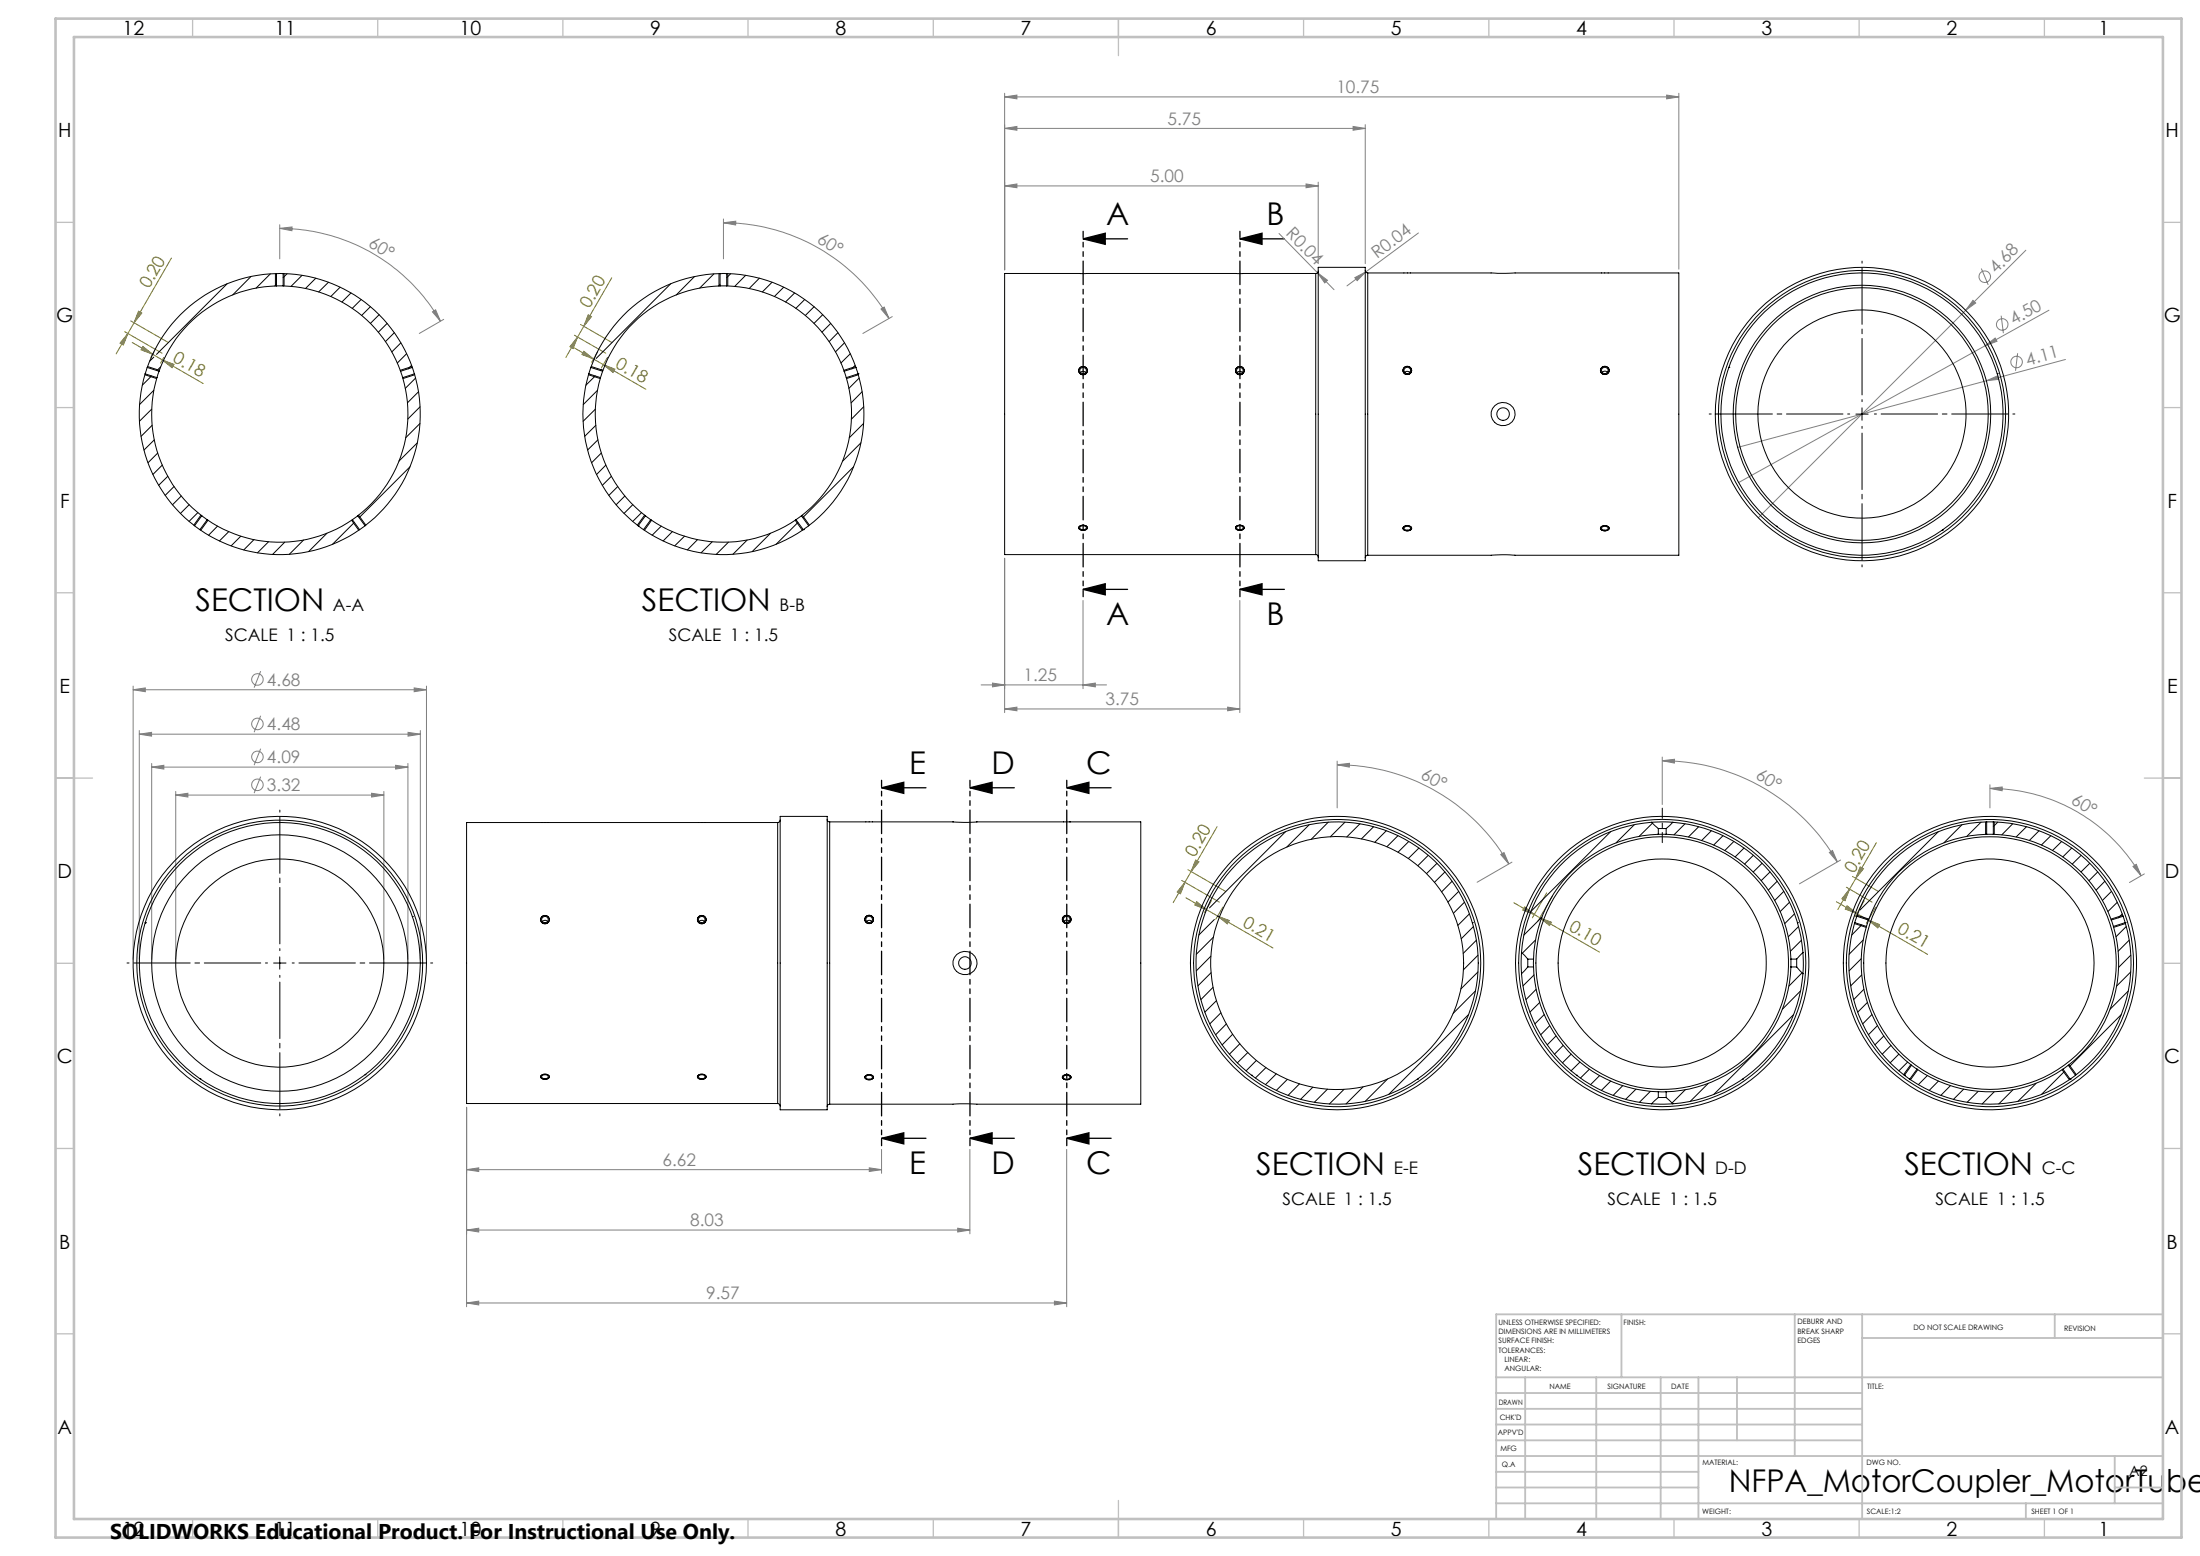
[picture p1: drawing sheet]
<svg xmlns="http://www.w3.org/2000/svg" width="594mm" height="420mm" viewBox="0 0 594 420" stroke-linecap="round" stroke-linejoin="round" font-family="sans-serif">
<g fill="none" stroke="#808080" stroke-width=".27">
<path d="M271.3 34.7l3.3-.6v1.1zM271.3 26.2l3.3-.5v1zM271.3 25.2v47.6M271.3 34.7h97.3M271.3 26.2h182M365.3 34.1l3.3 .6-3.3 .5zM368.6 33.6v37.6M450 25.7l3.3 .5-3.3 .5zM453.3 25.2v47.5M195.3 59.1v10.8M271.3 50.2l3.3-.5v1zM271.3 50.2h84.6"/>
<path d="M352.6 49.7l3.3 .5-3.3 .5zM355.9 49.2v22M75.5 60.7v9.2M75.5 61.6l3.3-.3v1zM75.5 61.6a50.2 50.2 0 0 1 43.4 25.1M195.3 60.1l3.3-.4v1zM195.3 60.1a51.6 51.6 0 0 1 44.7 25.9M345.3 63l14.9 15.2M355.7 73.6l2.7 2.1-.7 .7zM365.8 74.9l3-1.5-2.4 2.4zM383 62.9l-19.3 14.3M535 72.5l1.8 4.4"/>
<path d="M547 67.5l-72.3 72.3M116.8 84.2l.8-.6 1.3 3.1zM119.8 86.2l-6.6 3.8M237.9 83.4l.8-.5 1.3 3.1zM240.9 85.5l-7.9 4.5M532.7 81.1l.7 .7-2.7 2zM536 93.3l2.7-2.1 .5 .9zM536 93.3l-66.6 37M540.3 85.2l.6 4.7M544.8 95.3l-.6 4.8M553.2 83.7l-17.2 9.6M557.7 97l-88.5 23.8"/>
<path d="M536.3 102.8l3.1-1.4 .2 1zM271.3 150.7v41.7M292.4 162.1v23.8M334.8 162.1v30.3M35.9 186.2l3.3-.5v1zM35.9 185.2v73.8M35.9 186.2h79.2M37.6 198.2l3.3-.5v1zM37.6 197.2v61.8M37.6 198.2h75.9M70.4 181.2l-1.8 4.4M70.4 193.2l-1.8 4.4"/>
<path d="M110.2 197.7l3.3 .5-3.3 .5zM111.8 185.7l3.3 .5-3.3 .5zM113.5 197.2v61.8M115.1 185.2v73.8M264.9 184.9h33.9M268 184.4l3.3 .5-3.3 .5zM271.3 191.4l3.3-.5v1zM271.3 191.4h63.5M292.4 184.9l3.3-.5v1zM331.5 190.9l3.3 .5-3.3 .5zM41 207.1l3.2-.5v1zM41 206.1v52.9"/>
<path d="M41 207.1h69.1M47.4 214.6l3.3-.5v1zM47.4 213.6v45.4M47.4 214.6h56.2M70.4 202.1l-1.8 4.4M70.4 209.6l-1.8 4.5M100.3 214.1l3.3 .5-3.3 .5zM103.6 213.6v45.4M106.8 206.6l3.3 .5-3.3 .5zM110.1 206.1v52.9M361 205.4v12.7M361 206.4l3.3-.4v1.1z"/>
<path d="M361 206.4a53.7 53.7 0 0 1 46.4 26.8M448.8 205.3l3.3-.4v1.1zM448.8 205.3a54.7 54.7 0 0 1 47.3 27.3M448.8 204.3v12.9M537.3 212.8l3.3-.4v1zM537.3 212.8a47.1 47.1 0 0 1 40.8 23.6M537.3 211.8v6.3M405.2 230.7l.9-.6 1.3 3.1zM408.2 232.7l-9.4 5.4M493.9 230.1l.9-.5 1.3 3zM497 232.1l-11.2 6.5M575.9 233.9l.9-.6 1.3 3.1z"/>
<path d="M579 235.9l-4 2.3M126 298.9v53.8M126 315.7l3.3-.5v1zM126 315.7h112M234.7 315.2l3.3 .5-3.3 .5zM238 310.3v6.4M261.9 310.3v22.7M288 310.3v42.4M126 332l3.3-.5v1zM126 332h135.9M258.6 331.5l3.3 .5-3.3 .5zM126 351.7l3.3-.5v1z"/>
<path d="M126 351.7h162M284.7 351.2l3.3 .5-3.3 .5z"/>
<circle cx="535.9" cy="74.7" r="1.56"/>
<circle cx="540.6" cy="87.6" r="1.56"/>
<circle cx="544.5" cy="97.7" r="1.56"/>
<circle cx="69.5" cy="183.4" r="1.56"/>
<circle cx="69.5" cy="195.4" r="1.55"/>
<circle cx="69.5" cy="211.9" r="1.55"/>
<circle cx="69.5" cy="204.3" r="1.55"/>
</g>
<g fill="none" stroke="#000" stroke-width=".35">
<path d="M292.4 64.5h12M292.4 64.5l6-1.5v3zM334.8 64.5h12M334.8 64.5l5.9-1.5v3zM292.4 159.1h12M292.4 159.1l6-1.5v3zM334.8 159.1h12M334.8 159.1l5.9-1.5v3zM238 212.6l6-1.4v3zM238 212.6h12M261.9 212.6h12M261.9 212.6l6-1.4v3z"/>
<path d="M288 212.6l6-1.4v3zM288 212.6h12M238 307.3l6-1.5v3zM238 307.3h12M261.9 307.3h12M261.9 307.3l6-1.5v3zM288 307.3l6-1.5v3zM288 307.3h12"/>
</g>
<g fill="none" stroke="#808000" stroke-width=".27">
<path d="M46.3 69.7l-10.1 17.4M165.2 75l-9.2 16M33.7 89.5l10 5.8M34.5 90l-3.1 5.5M34.5 90l-1.2 3.1-.9-.5zM35.3 86.6l10.1 5.8M35.7 92.4l5.5 3.2M36.2 87.1l-1.7 2.9M37.4 84l.9 .5-2.1 2.6zM38.6 93.5l2.6 2.1-3.1-1.2zM41.2 95.6l2.7 1.6M41.6 95l-.9 1.5"/>
<path d="M43.9 97.2l11 6.3M43.9 97.2l3.1 1.2-.5 .9zM44.2 96.5l-.8 1.5M154.7 93.7l19.7 11.4M155.1 90.5l8.4 4.8M156 91l-3.2 5.5M156 91l-1.3 3.1-.8-.5zM156.7 87.6l8.5 4.8M157.6 94.8l2.6 2.1-3.1-1.2zM158.8 85l.9 .5-2.1 2.6zM161.4 95l-1.7 2.8M162.9 98.4l3.1 1.2-.5 .9z"/>
<path d="M164 96.5l-1.6 2.8M319.1 237.6l10.1 5.9M319.9 238.1l-1.2 3.1-.8-.4zM319.9 238.1l-3.1 5.5M320.7 234.8l10.2 5.8M321.6 235.2l-1.7 2.9M322.8 232.1l.9 .5-2.1 2.6zM328.6 223.1l-7 12.1M498.5 239.5l7 4M499.4 240l-1.2 3.1-.9-.5zM500.2 236.6l7 4M501.1 237.1l-4.9 8.4"/>
<path d="M502.2 234l.9 .5-2 2.6zM506.6 227.5l-5.5 9.6M320.2 242.3l5.5 3.2M323.1 243.4l2.6 2.1-3.1-1.2zM325.7 245.5l3.1 1.8M327.1 243.1l-1.9 3.3M328.8 247.3l3.1 1.2-.5 .9zM328.8 247.3l14.9 8.6M330.2 244.9l-1.9 3.2M408.8 243.7l5.5 3.2M411.7 244.8l2.6 2.1-3.2-1.2zM414.3 246.9l1.4 .8"/>
<path d="M415.7 247.7l3.2 1.2-.5 .9zM415.7 247.7l16.1 9.3M417.6 241l-3.9 6.7M419.1 241.9l-3.8 6.7M495.8 243.4l5.5 3.2M498.7 244.5l2.6 2.1-3.1-1.2zM501.3 246.6l3.1 1.7M503.3 243.1l-2.5 4.4M504.4 248.3l16.1 9.3M504.4 248.3l3.1 1.3-.5 .9zM506.4 244.9l-2.5 4.3"/>
</g>
<g fill="none" stroke="#000" stroke-width=".27">
<path d="M74.4 73.9v3.3M76.7 73.9v3.3M194.1 73.9v3.3M196.5 73.9v3.3M39.8 98.9l3.2 1.1M111.2 98.9l-3.1 1.1M159.6 98.9l3.2 1.1M231 98.9l-3.1 1.1M39.1 101.2l3.2 1M112 101.2l-3.2 1M158.9 101.2l3.2 1M231.7 101.2l-3.1 1"/>
<path d="M501.1 111.8h3.3M502.7 110.1v3.3M54.3 139l-2 2.8M96.8 139l2 2.8M174.1 139l-2 2.8M216.6 139l1.9 2.8M56.2 140.4l-2 2.7M94.9 140.4l2 2.7M175.9 140.4l-1.9 2.7M214.7 140.4l1.9 2.7M291.4 142.2a1.31 1.31 0 0 1 2.2 .4 1.4 1.4 0 0 1-2.3-.2zM291.4 142.1a1.35 1.35 0 0 1 2.2 .5 1.37 1.37 0 0 1-2.3-.2z"/>
<path d="M333.7 142.2a1.31 1.31 0 0 1 2.2 .4 1.4 1.4 0 0 1-2.3-.2zM333.7 142.1a1.35 1.35 0 0 1 2.2 .5 1.37 1.37 0 0 1-2.3-.2zM378.9 142.3a1.41 1.41 0 0 1 2.2 .3 1.27 1.27 0 0 1-1.2 .7 1.27 1.27 0 0 1-1.1-.9zM378.9 142.3a1.38 1.38 0 0 1 2.2 .3 1.29 1.29 0 0 1-1.2 .7 1.29 1.29 0 0 1-1.1-.8zM432.2 142.3a1.37 1.37 0 0 1 2.2 .3 1.35 1.35 0 0 1-2.3 0zM432.3 142.3a1.46 1.46 0 0 1 2.2 .3 1.37 1.37 0 0 1-2.4 0zM536.1 221.9v3.3M538.4 221.9v3.3M73.9 259.9h3.3M75.5 258.3v3.3M500.7 249.3l3.2 1M501.4 247.1l3.2 1"/>
<path d="M573.2 247.1l-3.2 1M573.9 249.3l-3.2 1M146 290.4a1.38 1.38 0 0 1 2.3 .3 1.32 1.32 0 0 1-2.3-.2zM146 290.4a1.33 1.33 0 0 1 2.3 .3 1.33 1.33 0 0 1-2.3-.1zM188.5 290.3a1.32 1.32 0 0 1 2.1 .4 1.33 1.33 0 0 1-2.3-.1zM188.5 290.3a1.36 1.36 0 0 1 2.1 .4 1.32 1.32 0 0 1-2.3-.2zM233.7 290.4a1.39 1.39 0 0 1 2.1 .4 1.32 1.32 0 0 1-2.3-.1zM233.7 290.4a1.33 1.33 0 0 1 2.1 .5 1.37 1.37 0 0 1-2.3-.2zM287 290.4a1.39 1.39 0 0 1 2.2 .4 1.32 1.32 0 0 1-2.4-.1zM287.1 290.4a1.33 1.33 0 0 1 2.1 .5 1.37 1.37 0 0 1-2.4-.2zM515.9 287.4l-1.9 2.7M517.8 288.7l-2 2.7"/>
<path d="M556.8 288.7l1.9 2.7M558.7 287.4l1.9 2.7"/>
<circle cx="380" cy="100" r="1.14"/>
<circle cx="433.3" cy="100" r="1.14"/>
<circle cx="292.4" cy="100.1" r="1.14"/>
<circle cx="292.4" cy="100" r="1.15"/>
<circle cx="334.7" cy="100.1" r="1.14"/>
<circle cx="334.8" cy="100" r="1.15"/>
<circle cx="380" cy="100" r="1.15"/>
<circle cx="433.3" cy="100" r="1.15"/>
<circle cx="147.1" cy="248.2" r="1.14"/>
<circle cx="147.1" cy="248.2" r="1.15"/>
<circle cx="189.5" cy="248.2" r="1.14"/>
<circle cx="189.5" cy="248.2" r="1.15"/>
<circle cx="234.7" cy="248.2" r="1.14"/>
<circle cx="234.7" cy="248.1" r="1.15"/>
<circle cx="288" cy="248.2" r="1.14"/>
<circle cx="288" cy="248.1" r="1.15"/>
</g>
<path d="M448.8 218.1v9.3" fill="none" stroke="#000" stroke-width=".27" stroke-dasharray="15.2 1.3 1.3 1.3" stroke-dashoffset="12.5"/>
<path d="M292.4 62.4v98.7M334.8 62.4v98.7M238 210.6v98.6M261.9 210.6v98.6M288 210.6v98.6" fill="none" stroke="#000" stroke-width=".35" stroke-dasharray="6.3 1.3 1.3 1.3 1.3 1.3" stroke-dashoffset="4.7"/>
<g fill="none" stroke="#c0c0c0" stroke-width=".35">
<path d="M52 5v5M102 5v5M152 5v5M202 5v5M252 5v5M302 5v10M352 5v5M402 5v5M452 5v5M502 5v5M552 5v5M15 60h5"/>
<path d="M584 60h5M15 110h5M584 110h5M15 160h5M584 160h5M15 210h10M579 210h10M15 260h5M584 260h5M15 310h5M584 310h5M15 360h5"/>
<path d="M584 360h5M52 410v5M102 410v5M152 410v5M202 410v5M252 410v5M302 405v10M352 410v5M402 410v5M452 410v5M502 410v5M552 410v5"/>
</g>
<g fill="none" stroke="#c0c0c0" stroke-width=".5">
<path d="M437.8 354.8v17M484.6 354.8v38.2M502.8 354.8v55.2M554.8 354.8v6.4M584 354.8h-180v55.2M404 371.8h180M404 376h98.8M411.8 371.8v38.2M431 371.8v38.2M448.4 371.8v38.2M458.6 371.8v38.2M469 371.8v17"/>
<path d="M502.8 361.2h81.2M404 388.8h98.8M404 384.5h98.8M404 380.3h98.8M404 397.3h54.6M404 393h180M571 393v12.8M404 405.8h180M404 401.5h54.6M547 405.8v4.2M571 401.5h13"/>
</g>
<path d="M15 5h574v410h-574zM20 10h564v400h-564z" fill="none" stroke="#c0c0c0" stroke-width=".7"/>
<path d="M499.4 111.7h-37.9M502.8 108.4v-37.9M502.8 115.1v37.9M506.1 111.7h37.9M72.2 259.9h-37.9M75.6 256.6v-37.9M78.9 259.9h37.9M75.6 263.3v37.9" fill="none" stroke="#000" stroke-width=".27" stroke-dasharray="15.2 1.3 1.3 1.3" stroke-dashoffset="-1.8"/>
<g fill="#000">
<path d="M292.4 64.5l6-1.5v3zM292.4 159.1l6-1.5v3z"/>
<path d="M334.8 64.5l5.9-1.5v3zM334.8 159.1l5.9-1.5v3zM261.9 212.6l6-1.4v3zM261.9 307.3l6-1.5v3zM238 212.6l6-1.4v3zM238 307.3l6-1.5v3z"/>
<path d="M288 212.6l6-1.4v3zM288 307.3l6-1.5v3z"/>
</g>
<g fill="#808080">
<path d="M234.7 315.2l3.3 .5-3.3 .5zM126 315.7l3.3-.5v1zM258.6 331.5l3.3 .5-3.3 .5zM126 332l3.3-.5v1zM284.7 351.2l3.3 .5-3.3 .5zM126 351.7l3.3-.5v1z"/>
<path d="M268 184.4l3.3 .5-3.3 .5zM292.4 184.9l3.3-.5v1zM271.3 191.4l3.3-.5v1zM331.5 190.9l3.3 .5-3.3 .5z"/>
</g>
<g fill="#808000">
<path d="M43.9 97.2l3.1 1.2-.5 .9zM38.6 93.5l2.6 2.1-3.1-1.2z"/>
<path d="M162.9 98.4l3.1 1.2-.5 .9zM157.6 94.8l2.6 2.1-3.1-1.2z"/>
<path d="M328.8 247.3l3.1 1.2-.5 .9zM323.1 243.4l2.6 2.1-3.1-1.2z"/>
<path d="M504.4 248.3l3.1 1.3-.5 .9zM498.7 244.5l2.6 2.1-3.1-1.2z"/>
<path d="M34.5 90l-1.2 3.1-.9-.5zM37.4 84l.9 .5-2.1 2.6zM156 91l-1.3 3.1-.8-.5zM158.8 85l.9 .5-2.1 2.6zM499.4 240l-1.2 3.1-.9-.5zM502.2 234l.9 .5-2 2.6zM319.9 238.1l-1.2 3.1-.8-.4zM322.8 232.1l.9 .5-2.1 2.6z"/>
<path d="M411.7 244.8l2.6 2.1-3.2-1.2zM415.7 247.7l3.2 1.2-.5 .9z"/>
</g>
<g fill="#808080">
<path d="M355.7 73.6l2.7 2.1-.7 .7z"/>
<path d="M536.3 102.8l3.1-1.4 .2 1z"/>
<path d="M536 93.3l2.7-2.1 .5 .9z"/>
<path d="M365.8 74.9l3-1.5-2.4 2.4z"/>
<path d="M532.7 81.1l.7 .7-2.7 2z"/>
<path d="M237.9 83.4l.8-.5 1.3 3.1zM195.3 60.1l3.3-.4v1z"/>
<path d="M116.8 84.2l.8-.6 1.3 3.1zM75.5 61.6l3.3-.3v1z"/>
<path d="M575.9 233.9l.9-.6 1.3 3.1zM537.3 212.8l3.3-.4v1z"/>
<path d="M493.9 230.1l.9-.5 1.3 3zM448.8 205.3l3.3-.4v1.1z"/>
<path d="M405.2 230.7l.9-.6 1.3 3.1zM361 206.4l3.3-.4v1.1z"/>
<path d="M365.3 34.1l3.3 .6-3.3 .5zM271.3 34.7l3.3-.6v1.1z"/>
<path d="M271.3 50.2l3.3-.5v1zM352.6 49.7l3.3 .5-3.3 .5zM271.3 26.2l3.3-.5v1zM450 25.7l3.3 .5-3.3 .5zM35.9 186.2l3.3-.5v1zM111.8 185.7l3.3 .5-3.3 .5zM37.6 198.2l3.3-.5v1zM110.2 197.7l3.3 .5-3.3 .5zM41 207.1l3.2-.5v1zM106.8 206.6l3.3 .5-3.3 .5zM47.4 214.6l3.3-.5v1zM100.3 214.1l3.3 .5-3.3 .5z"/>
</g>
<g fill="none" stroke="#000" stroke-width=".27">
<path d="M61.3 76.6l-19 19.1M67.8 74.6l-5 5M73 73.9l-3.9 3.9M74.6 76.7l-.4 .5M74.6 73.9h1.8M74.6 77.2h1.8M74.6 73.9a37.9 37.9 0 0 0-34.8 25.3M74.6 77.2a34.7 34.7 0 0 0-31.7 23M74.6 73.9v3.3M76.4 73.9a37.9 37.9 0 0 1 34.9 25.3M76.4 77.2a34.7 34.7 0 0 1 31.8 23M76.4 73.9v3.3"/>
<path d="M77.5 73.9l-1.1 1M81.6 74.3l-3 3M85.3 75.1l-2.8 2.8M88.7 76.2l-2.7 2.6M91.8 77.5l-2.5 2.5M94.8 79.1l-2.5 2.4M181.1 76.6l-20.1 20.1M187.5 74.6l-4.9 5M192.8 73.9l-3.9 3.9M194.4 76.7l-.4 .5M194.4 73.9h1.8M194.4 77.2h1.8"/>
<path d="M194.4 73.9a38 38 0 0 0-34.9 25.3M194.4 77.2a34.6 34.6 0 0 0-31.7 23M194.4 73.8v3.4M196.2 73.9a38 38 0 0 1 34.9 25.3M196.2 77.2a34.6 34.6 0 0 1 31.7 23M196.2 73.8v3.4M197.3 73.9l-1.1 1M201.3 74.3l-2.9 3M205 75.1l-2.7 2.8M208.5 76.2l-2.7 2.6M211.6 77.5l-2.5 2.5M214.6 79.1l-2.5 2.4"/>
<path d="M355.2 73.8h-83.9v75.9h83.9M355.2 73.8v75.9M355.9 73.2a.61 .61 0 0 1-.7 .6M355.9 72.2h12.7v79.2h-12.7zM368.6 73l.2 .5 .5 .2M369.3 73.7h84v76.2l-46.6-.2-37.4 .2M369.3 73.7v76.2M39.8 99.2l-.6 1.7M39.8 99.2l3.1 1M41 96.9l-.6 .6M41.5 96.4l-.4 .5M43.4 99l-1 1"/>
<path d="M97.5 80.8l-2.4 2.4M100 82.8l-2.4 2.3M102.4 84.9l-2.4 2.4M104.5 87.3l-2.3 2.4M106.5 89.8l-2.4 2.4M108.2 92.6l-2.4 2.4M109.8 95.5l-2.5 2.5M111.1 98.6l-.9 1M111.3 99.2l.6 1.7M111.3 99.2l-3.1 1M159.5 99.2l-.5 1.7M159.5 99.2l3.2 1"/>
<path d="M162.5 99.7l-.4 .3M217.3 80.8l-2.4 2.4M219.8 82.8l-2.3 2.3M222.1 84.9l-2.3 2.4M224.3 87.3l-2.4 2.4M226.2 89.8l-2.3 2.4M228 92.6l-2.4 2.4M229.6 95.5l-2.6 2.5M230.9 98.6l-.9 1M231.1 99.2l.6 1.7M231.1 99.2l-3.2 1M466.8 99.1h.1"/>
<path d="M39.2 100.9a37.8 37.8 0 0 0 13.3 41M39.2 100.9l3.2 1M40.9 101.5l-2.5 2.5M41 110.4l-3.4 3.3M41.1 114.8l-3 3M41.5 105.4l-3.8 3.8M41.7 118.7l-2.8 2.8M42.4 101.9a34.6 34.6 0 0 0 12.1 37.3M42.9 100.2l-.5 1.7M108.2 100.2l.5 1.7M108.7 101.9a34.7 34.7 0 0 1-12.1 37.3M111.9 100.9a38 38 0 0 1-13.3 41"/>
<path d="M111.9 100.9l-3.2 1M112.2 102l-2.8 2.8M112.7 119.5l-5 5M113 105.7l-3 3M113.4 114.3l-3.9 3.9M113.4 109.8l-3.3 3.3M159 100.9a37.9 37.9 0 0 0 13.3 41M159 100.9l3.1 1M160.7 101.5l-2.5 2.5M160.8 110.4l-3.4 3.3M160.9 114.8l-3 3M161.3 105.4l-3.8 3.8"/>
<path d="M161.4 118.7l-2.8 2.8M162.1 101.9a34.6 34.6 0 0 0 12.2 37.3M162.7 100.2l-.6 1.7M227.9 100.2l.6 1.7M228.5 101.9a34.7 34.7 0 0 1-12.1 37.3M231.7 100.9h.1M231.7 100.9a37.9 37.9 0 0 1-13.4 41M231.7 100.9l-3.2 1M232 102l-2.8 2.8M232.4 119.5l-4.9 5M232.8 105.7l-3 3M233.2 114.3l-3.9 3.9"/>
<path d="M233.2 109.8l-3.3 3.3M291.7 100.6l.5-.4 1 .4M334 100.6l.6-.4 .9 .4M379.3 100.5l.5-.3 .8 .3M432.6 100.5l.8-.3 .6 .3M539.3 100.8h.1M42.6 122.3l-2.6 2.6M43.8 125.5l-2.5 2.6M45.3 128.6l-2.5 2.4M47 131.3l-2.4 2.4M48.9 133.9l-2.3 2.4M51.1 136.2l-2.4 2.4"/>
<path d="M53.4 138.4l-2.4 2.3M54.5 139.2l1.5 1.1M54.5 139.2l-2 2.7M96.6 139.2l-1.5 1.1M96.6 139.2l2 2.7M110.7 126l-13.7 13.7M162.3 122.3l-2.6 2.6M163.6 125.5l-2.5 2.6M165.1 128.6l-2.5 2.4M166.8 131.3l-2.4 2.4M168.7 133.9l-2.4 2.4M170.9 136.2l-2.4 2.4"/>
<path d="M173.2 138.4l-2.3 2.3M174.3 139.2l1.4 1.1M174.3 139.2l-2 2.7M216.4 139.2l-1.5 1.1M216.4 139.2l1.9 2.7M230.5 126l-13.8 13.7M52.5 141.9l1.5 1.1M54 143a37.8 37.8 0 0 0 43.1 0M56 140.3a34.6 34.6 0 0 0 39.1 0M56 140.3l-2 2.7M56 140.3l-.3 .2M58.7 142l-2.4 2.5"/>
<path d="M61.8 143.5l-2.6 2.5M65 144.7l-2.6 2.6M68.6 145.6l-2.8 2.8M72.5 146.2l-3 3M76.9 146.3l-3.3 3.4M82 145.8l-3.9 3.8M88.3 144l-5 4.9M95.1 140.3l2 2.7M95.7 141l-5.9 5.9M98.6 141.9l-1.5 1.1M172.3 141.9h.1M172.3 141.9l1.4 1.1"/>
<path d="M173.7 143a37.9 37.9 0 0 0 43.2 0M175.7 140.3a34.7 34.7 0 0 0 39.2 0M175.7 140.3l-2 2.7M175.8 140.3l-.3 .2M178.5 142l-2.4 2.5M181.5 143.5l-2.5 2.5M184.8 144.7l-2.6 2.6M188.3 145.6l-2.7 2.8M192.3 146.2l-3 3M196.7 146.3l-3.3 3.4M201.7 145.8l-3.8 3.8M208 144l-4.9 4.9"/>
<path d="M214.9 140.3l2 2.7M215.4 141l-5.8 5.9M216.9 143h.1M218.3 141.9l-1.4 1.1M291.6 142.2a1.1 1.1 0 0 1 1.7 .3 1.03 1.03 0 0 1-1.8-.1zM333.9 142.2a1.1 1.1 0 0 1 1.8 .3 1.03 1.03 0 0 1-1.8-.1zM355.2 149.7l.4 .1 .3 .6M369.3 149.9l-.5 .2-.2 .4M379.2 142.4a.96 .96 0 0 1 .9-.3 .96 .96 0 0 1 .7 .7 1.13 1.13 0 0 1-1.7-.3zM432.5 142.4a1.1 1.1 0 0 1 1.7 .2 1.03 1.03 0 0 1-1.8-.1zM479.6 142h.1M524.4 143.1h.1"/>
<path d="M210 222h-84v75.9h84M210 222v75.9M210.6 221.4l-.1 .3-.5 .3M210.6 220.4h12.7v79.2h-12.7zM223.3 221.2a.61 .61 0 0 0 .7 .6M224 221.8l36.2 .2 47.8-.2v76.2h-84M224 221.8v76.2M347.1 224.5l-20.5 20.6M353.5 222.6l-6 6M358.6 221.9l-4.6 4.6M363.1 221.9l-3.9 4M367.2 222.3l-3.6 3.6"/>
<path d="M370.9 223.1l-3.3 3.3M374.3 224.2l-3.1 3.1M377.4 225.6l-2.9 2.9M380.4 227.1l-2.9 2.9M383.1 228.9l-2.8 2.8M385.6 230.9l-2.8 2.8M388 233l-2.8 2.8M390.1 235.4l-2.8 2.7M392.1 237.9l-2.8 2.8M434.9 224.5l-21.6 21.5M441.3 222.6l-4.9 4.9M445.9 222l1.8 1.6"/>
<path d="M445.9 222h5.8M445.9 222a38.1 38.1 0 0 0-35.1 35.1M446.2 222.2l-3.6 3.5M447.7 223.6h2.2M447.7 225.2h2.2M447.7 225.2a34.8 34.8 0 0 0-33.6 33.7h-1.6M447.7 223.6v1.6M447.7 225.1l-.1 .1M449.9 225.2a34.8 34.8 0 0 1 33.7 33.7M449.9 223.6v1.6M451.7 222l-1.8 1.6M451.7 222a38.1 38.1 0 0 1 35.1 35.1"/>
<path d="M455 222.3l-3 3M458.6 223.1l-2.7 2.8M462.1 224.2l-2.6 2.7M465.2 225.6l-2.5 2.5M468.1 227.1l-2.4 2.5M470.9 228.9l-2.4 2.4M473.4 230.9l-2.4 2.3M475.8 233l-2.4 2.4M477.9 235.4l-2.4 2.3M479.8 237.9l-2.4 2.4M523.3 224.5l-21.1 21.1M529.7 222.6l-4.8 4.9"/>
<path d="M534.9 221.9l-3.8 3.8M536.4 221.8h1.8M536.4 225.2h1.8M536.4 221.8a38.1 38.1 0 0 0-35.1 25.5M536.4 225.2a34.8 34.8 0 0 0-31.9 23.1M536.4 221.8v3.4M536.4 224.9l-.3 .3M538.2 221.8a38.1 38.1 0 0 1 35 25.5M538.2 225.2a34.8 34.8 0 0 1 31.9 23.1M538.2 221.8v3.4M539.4 221.9l-1.2 1.2M543.5 222.3l-3 3"/>
<path d="M547.2 223.1l-2.8 2.8M550.5 224.2l-2.6 2.7M553.7 225.6l-2.5 2.5M556.6 227.1l-2.4 2.5M559.4 228.9l-2.4 2.4M561.9 230.9l-2.4 2.3M564.2 233l-2.3 2.4M566.4 235.4l-2.4 2.3M568.3 237.9l-2.3 2.4M39.2 249.1h.1M111.3 247.4h.1M146.4 248.8l.8-.4 .6 .4"/>
<path d="M188.8 248.7l.8-.3 .6 .4M234 248.7l.8-.3 .6 .3M287.3 248.7l.5-.3 .9 .3M326.9 258.1l-3.9 4M327.6 253l-4.6 4.6M327.9 248.2l-4.2 4.2M328.7 247.4h.1M393.8 240.6l-2.9 2.9M395.4 243.5l-3 3M396.7 246.7l-3.1 3.1M397.5 249h.1M397.8 250.1l-3.3 3.3"/>
<path d="M398.6 253.8l-3.5 3.5M399.1 257.8l-4 4M410.8 257.1l1.7 1.8M410.8 257.1v5.7M412.5 258.9v2.1M414.1 258.9v2.1M414.6 253.7l-3.6 3.6M416.3 247.5l-4.9 4.9M481.6 240.6l-2.4 2.4M483.2 243.5l-2.5 2.5M483.6 258.9v2.1M483.6 258.9h1.5"/>
<path d="M484.5 246.7l-2.6 2.6M485.1 258.9v2.1M485.3 249h.1M485.6 250.1l-2.8 2.8M486.4 253.8l-3 3M486.8 257.1l-1.7 1.8M486.8 257.1v5.7M500.8 249a38.1 38.1 0 0 0 13.4 41.2M500.8 249l3.1 1.1M501.3 247.3h.1M501.3 247.3l-.5 1.7M501.3 247.3l3.2 1"/>
<path d="M502.5 258.8l-3.2 3.3M502.7 249.6l-2.7 2.8M503.1 253.7l-3.8 3.9M503.9 250.1a34.8 34.8 0 0 0 12.2 37.4M504.5 248.3l-.6 1.8M570.1 248.3l.5 1.8M570.1 240.6l-2.4 2.4M570.6 250.1a34.7 34.7 0 0 1-12.2 37.4M571.7 243.5l-2.6 2.5M573 246.7l-1 1M573.2 247.3l.6 1.7M573.2 247.3l-3.1 1"/>
<path d="M573.8 249h.1M573.8 249a38.1 38.1 0 0 1-13.4 41.2M573.8 249l-3.2 1.1M574.1 250.1l-2.8 2.8M574.9 253.8l-3 3M575.3 257.8l-3.3 3.3M327 262.6l-3.6 3.5M327.5 266.5l-3.3 3.3M328.4 270.1l-3.1 3.1M329.6 273.4l-3 3M331.1 276.4l-2.9 2.9M332.8 279.2l-2.8 2.8"/>
<path d="M396.5 273.9l-21.5 21.5M398.4 267.5l-6 6M399.1 262.3l-4.7 4.6M410.8 262.8a38.1 38.1 0 0 0 35.1 35.1M412.5 261l-1.7 1.8M412.5 261h1.6a34.7 34.7 0 0 0 33.6 33.7M414.2 263.2l-3 2.9M414.8 267l-2.8 2.8M415.7 270.6l-2.6 2.6M416.9 273.8l-2.5 2.6M418.4 276.8l-2.4 2.5M420.1 279.6l-2.3 2.4"/>
<path d="M483.6 261a34.8 34.8 0 0 1-33.7 33.7M483.6 261h1.5M483.7 261l-.1 .1M484.3 273.9l-21.6 21.5M485.1 261l1.7 1.8M486.1 267.5l-4.8 4.9M486.6 262.6l-3.6 3.6M486.8 262.8a38.1 38.1 0 0 1-35.1 35.1M502.7 263.2l-3 2.9M503.2 267l-2.7 2.8M504.2 270.6l-2.6 2.6M505.4 273.8l-2.5 2.6"/>
<path d="M506.9 276.8l-2.4 2.5M508.6 279.6l-2.4 2.4M572.7 273.9l-14 14M574.6 267.5l-4.9 4.9M575.3 262.3l-3.8 3.9M54 291.2h.1M98.6 290.1h.1M146.3 290.4a.96 .96 0 0 1 1-.3 .96 .96 0 0 1 .7 .7 1.08 1.08 0 0 1-1.8-.2zM188.7 290.4a.96 .96 0 0 1 .9-.3 .96 .96 0 0 1 .7 .7 1.08 1.08 0 0 1-1.7-.2zM210 297.9l.5 .3 .1 .3M224 298l-.4 .2-.3 .5M233.9 290.5a.96 .96 0 0 1 .9-.3 .96 .96 0 0 1 .7 .8 1.04 1.04 0 0 1-1.7-.3z"/>
<path d="M287.2 290.5a.96 .96 0 0 1 1-.3 .96 .96 0 0 1 .7 .8 1.04 1.04 0 0 1-1.8-.3zM334.8 281.7l-2.9 2.9M336.9 284.1l-2.8 2.8M337.9 290.2h.1M339.2 286.2l-2.8 2.8M341.8 288.2l-2.9 2.8M344.6 289.9l-2.9 2.9M347.6 291.3l-3 3M350.9 292.5l-3.1 3.2M354.5 293.5l-3.3 3.2M358.4 294l-3.5 3.6M362.9 294.1l-4 3.9"/>
<path d="M368 293.4l-4.6 4.6M374.6 291.3l-6 6M382.7 291.3h.1M422.1 282.2l-2.4 2.4M424.2 284.5l-2.3 2.4M425.7 290.2h.1M426.6 286.7l-2.4 2.3M429.1 288.6l-2.4 2.4M431.9 290.3l-2.5 2.5M434.9 291.8l-2.5 2.5M438.1 293l-2.6 2.7M441.7 294l-2.8 2.7"/>
<path d="M445.6 294.6l-3 3M445.9 297.9h5.8M447.7 296.2h2.2M447.7 296.2l-1.8 1.7M447.7 294.7h2.2M447.7 294.7v1.5M449.9 296.2l1.8 1.7M449.9 294.7v1.5M455 294.2l-3.6 3.5M461.2 292.4l-4.8 4.9M470.5 291.3h.1M510.6 282.2l-2.4 2.4"/>
<path d="M512.7 284.5l-2.4 2.4M514.2 290.2h.1M514.2 290.2l1.4 1.1M515.1 286.7l-2.4 2.3M515.6 291.3a38.2 38.2 0 0 0 43.3 0M516.1 287.5l1.5 1.1M516.1 287.5l-1.9 2.7M517.6 288.6a34.8 34.8 0 0 0 39.4 0M517.6 288.6l-2 2.7M517.6 288.6l-.1 .1M520.4 290.3l-2.5 2.5M523.4 291.8l-2.5 2.5"/>
<path d="M526.6 293l-2.6 2.7M530.2 294l-2.8 2.7M534.1 294.6l-3 3M538.4 294.7l-3.2 3.3M543.5 294.2l-3.8 3.8M549.7 292.4l-4.9 4.9M557 288.6l1.9 2.7M557.4 289.2l-6.2 6.2M558.4 287.5l-1.4 1.1M558.4 287.5l2 2.7M558.9 291.3h.1M560.4 290.2l-1.5 1.1"/>
<circle cx="380" cy="100" r=".88"/>
<circle cx="433.3" cy="100" r=".89"/>
<circle cx="292.4" cy="100" r=".89"/>
<circle cx="334.8" cy="100" r=".89"/>
<circle cx="405.8" cy="111.8" r="1.7"/>
<circle cx="405.9" cy="111.8" r="3.2"/>
<circle cx="502.7" cy="111.8" r="34.1"/>
<circle cx="502.7" cy="111.8" r="39.6"/>
<circle cx="502.7" cy="111.8" r="38.8"/>
<circle cx="502.7" cy="111.8" r="28.1"/>
<circle cx="502.7" cy="111.8" r="34.8"/>
<circle cx="502.7" cy="111.8" r="38.1"/>
<circle cx="75.5" cy="260" r="38.6"/>
<circle cx="75.5" cy="260" r="34.6"/>
<circle cx="75.5" cy="259.9" r="28.1"/>
<circle cx="75.5" cy="260" r="39.6"/>
<circle cx="75.5" cy="259.9" r="37.9"/>
<circle cx="147.1" cy="248.2" r=".88"/>
<circle cx="189.5" cy="248.2" r=".88"/>
<circle cx="234.7" cy="248.2" r=".88"/>
<circle cx="260.5" cy="259.9" r="1.69"/>
<circle cx="260.6" cy="260" r="3.2"/>
<circle cx="288" cy="248.2" r=".88"/>
<circle cx="361" cy="259.9" r="39.6"/>
<circle cx="361" cy="260" r="38.8"/>
<circle cx="361" cy="259.9" r="38.1"/>
<circle cx="361" cy="259.9" r="34.1"/>
<circle cx="448.8" cy="259.9" r="34.1"/>
<circle cx="448.8" cy="259.9" r="28.1"/>
<circle cx="448.8" cy="260" r="39.6"/>
<circle cx="448.8" cy="260" r="38.8"/>
<circle cx="537.3" cy="259.9" r="38.8"/>
<circle cx="537.3" cy="259.9" r="39.6"/>
<circle cx="537.3" cy="259.9" r="28.1"/>
<circle cx="537.3" cy="259.9" r="34.1"/>
</g>
<g font-size="8.5">
<text x="298.7" y="60.8">A</text>
<text x="342" y="60.8">B</text>
<text x="52.8" y="164.9">SECTION</text>
<text x="173.3" y="164.9">SECTION</text>
<text x="298.7" y="168.6">A</text>
<text x="342" y="168.6">B</text>
<text x="245.5" y="209">E</text>
<text x="267.7" y="209">D</text>
<text x="293.2" y="209">C</text>
<text x="245.5" y="316.8">E</text>
<text x="267.7" y="316.8">D</text>
<text x="293.2" y="316.8">C</text>
<text x="339.2" y="317">SECTION</text>
<text x="426" y="317">SECTION</text>
<text x="514.2" y="317">SECTION</text>
<text x="466.8" y="402.7">NFPA_MotorCoupler_MotorTube</text>
</g>
<text font-size="5.8" x="29.7" y="415.3">SOLIDWORKS Educational Product. For Instructional Use Only.</text>
<g font-size="5.3">
<text x="33.1" y="9.5">12</text>
<text x="74.1" y="9.5">11</text>
<text x="124.1" y="9.5">10</text>
<text x="175.6" y="9.5">9</text>
<text x="225.6" y="9.5">8</text>
<text x="275.6" y="9.5">7</text>
<text x="325.6" y="9.5">6</text>
<text x="375.6" y="9.5">5</text>
<text x="425.6" y="9.5">4</text>
<text x="475.6" y="9.5">3</text>
<text x="525.6" y="9.5">2</text>
<text x="566.6" y="9.5">1</text>
<text x="15.7" y="37">H</text>
<text x="584.7" y="37">H</text>
<text x="15.2" y="87">G</text>
<text x="584.2" y="87">G</text>
<text x="16.2" y="137">F</text>
<text x="585.2" y="137">F</text>
<text x="16.1" y="187">E</text>
<text x="585.1" y="187">E</text>
<text x="15.5" y="237">D</text>
<text x="584.5" y="237">D</text>
<text x="15.4" y="287">C</text>
<text x="584.4" y="287">C</text>
<text x="16" y="337">B</text>
<text x="585" y="337">B</text>
<text x="15.5" y="387">A</text>
<text x="584.5" y="387">A</text>
<text x="33.1" y="414.5">12</text>
<text x="74.1" y="414.5">11</text>
<text x="124.1" y="414.5">10</text>
<text x="175.6" y="414.5">9</text>
<text x="225.6" y="414.5">8</text>
<text x="275.6" y="414.5">7</text>
<text x="325.6" y="414.5">6</text>
<text x="375.6" y="414.5">5</text>
<text x="425.6" y="414.5">4</text>
<text x="475.6" y="414.5">3</text>
<text x="525.6" y="414.5">2</text>
<text x="566.6" y="414.5">1</text>
</g>
<g font-size="4.7" fill="#808080">
<text x="360.8" y="25.1">10.75</text>
<text x="315.2" y="33.6">5.75</text>
<text x="310.5" y="49.1">5.00</text>
<text x="220.4" y="65.3" transform="rotate(32 220.4 65.3)">60°</text>
<text x="347" y="63.2" transform="rotate(46 347 63.2)">R0.04</text>
<text x="99.2" y="66.3" transform="rotate(31 99.2 66.3)">60°</text>
<text x="371.8" y="69.9" transform="rotate(-37 371.8 69.9)">R0.04</text>
<text x="538.9" y="74.1" transform="rotate(-45 538.9 74.1)">4.68</text>
<text x="543.7" y="87.8" transform="rotate(-29 543.7 87.8)">4.50</text>
<text x="547.4" y="98.7" transform="rotate(-15 547.4 98.7)">4.11</text>
<text x="72.1" y="185.1">4.68</text>
<text x="276.3" y="183.8">1.25</text>
<text x="298.5" y="190.3">3.75</text>
<text x="72.1" y="197.1">4.48</text>
<text x="72.1" y="206">4.09</text>
<text x="72.1" y="213.5">3.32</text>
<text x="383.3" y="210.1" transform="rotate(28 383.3 210.1)">60°</text>
<text x="473.8" y="210.1" transform="rotate(30 473.8 210.1)">60°</text>
<text x="559" y="216.8" transform="rotate(31 559 216.8)">60°</text>
<text x="178.9" y="314.7">6.62</text>
<text x="186.4" y="331">8.03</text>
<text x="190.7" y="350.7">9.57</text>
</g>
<g font-size="4.7" fill="#808000">
<text x="40.2" y="78.1" transform="rotate(-60 40.2 78.1)">0.20</text>
<text x="159.1" y="83.4" transform="rotate(-60 159.1 83.4)">0.20</text>
<text x="46.4" y="97.4" transform="rotate(30 46.4 97.4)">0.18</text>
<text x="165.9" y="99" transform="rotate(30 165.9 99)">0.18</text>
<text x="322.6" y="231.6" transform="rotate(-60 322.6 231.6)">0.20</text>
<text x="500.6" y="235.9" transform="rotate(-60 500.6 235.9)">0.20</text>
<text x="335.3" y="249.8" transform="rotate(30 335.3 249.8)">0.21</text>
<text x="423.4" y="250.9" transform="rotate(30 423.4 250.9)">0.10</text>
<text x="512" y="251.5" transform="rotate(30 512 251.5)">0.21</text>
</g>
<g font-size="4.7">
<text x="89.9" y="164.9">A-A</text>
<text x="210.4" y="164.9">B-B</text>
<text x="60.8" y="173.1">SCALE 1 : 1.5</text>
<text x="180.6" y="173.1">SCALE 1 : 1.5</text>
<text x="376.3" y="317">E-E</text>
<text x="463.1" y="317">D-D</text>
<text x="551.3" y="317">C-C</text>
<text x="346.3" y="325.2">SCALE 1 : 1.5</text>
<text x="434.1" y="325.2">SCALE 1 : 1.5</text>
<text x="522.6" y="325.2">SCALE 1 : 1.5</text>
</g>
<text font-size="3.9" x="574.9" y="398.5">A2</text>
<g font-size="2">
<text x="404.6" y="357.6">UNLESS OTHERWISE SPECIFIED:</text>
<text x="438.4" y="357.6">FINISH:</text>
<text x="485.3" y="357.5">DEBURR AND</text>
<text x="485.3" y="360">BREAK SHARP</text>
<text x="516.6" y="359">DO NOT SCALE DRAWING</text>
<text x="557.3" y="359.2">REVISION</text>
<text x="404.6" y="360.1">DIMENSIONS ARE IN MILLIMETERS</text>
<text x="404.6" y="362.6">SURFACE FINISH:</text>
<text x="404.6" y="365.1">TOLERANCES:</text>
<text x="485.3" y="362.5">EDGES</text>
<text x="406.2" y="367.6">LINEAR:</text>
<text x="406.2" y="370.1">ANGULAR:</text>
<text x="418.3" y="375">NAME</text>
<text x="434" y="374.9">SIGNATURE</text>
<text x="451.2" y="374.9">DATE</text>
<text x="504.1" y="374.9">TITLE:</text>
<text x="404.6" y="379.1">DRAWN</text>
<text x="404.9" y="383.3">CHK'D</text>
<text x="404.4" y="387.4">APPV'D</text>
<text x="405.1" y="391.8">MFG</text>
<text x="405.5" y="396">Q.A</text>
<text x="459.6" y="395.5">MATERIAL:</text>
<text x="504" y="395.5">DWG NO.</text>
<text x="459.6" y="408.5">WEIGHT:</text>
<text x="504.1" y="408.6">SCALE:1:2</text>
<text x="548.5" y="408.6">SHEET 1 OF 1</text>
</g>
</svg>
